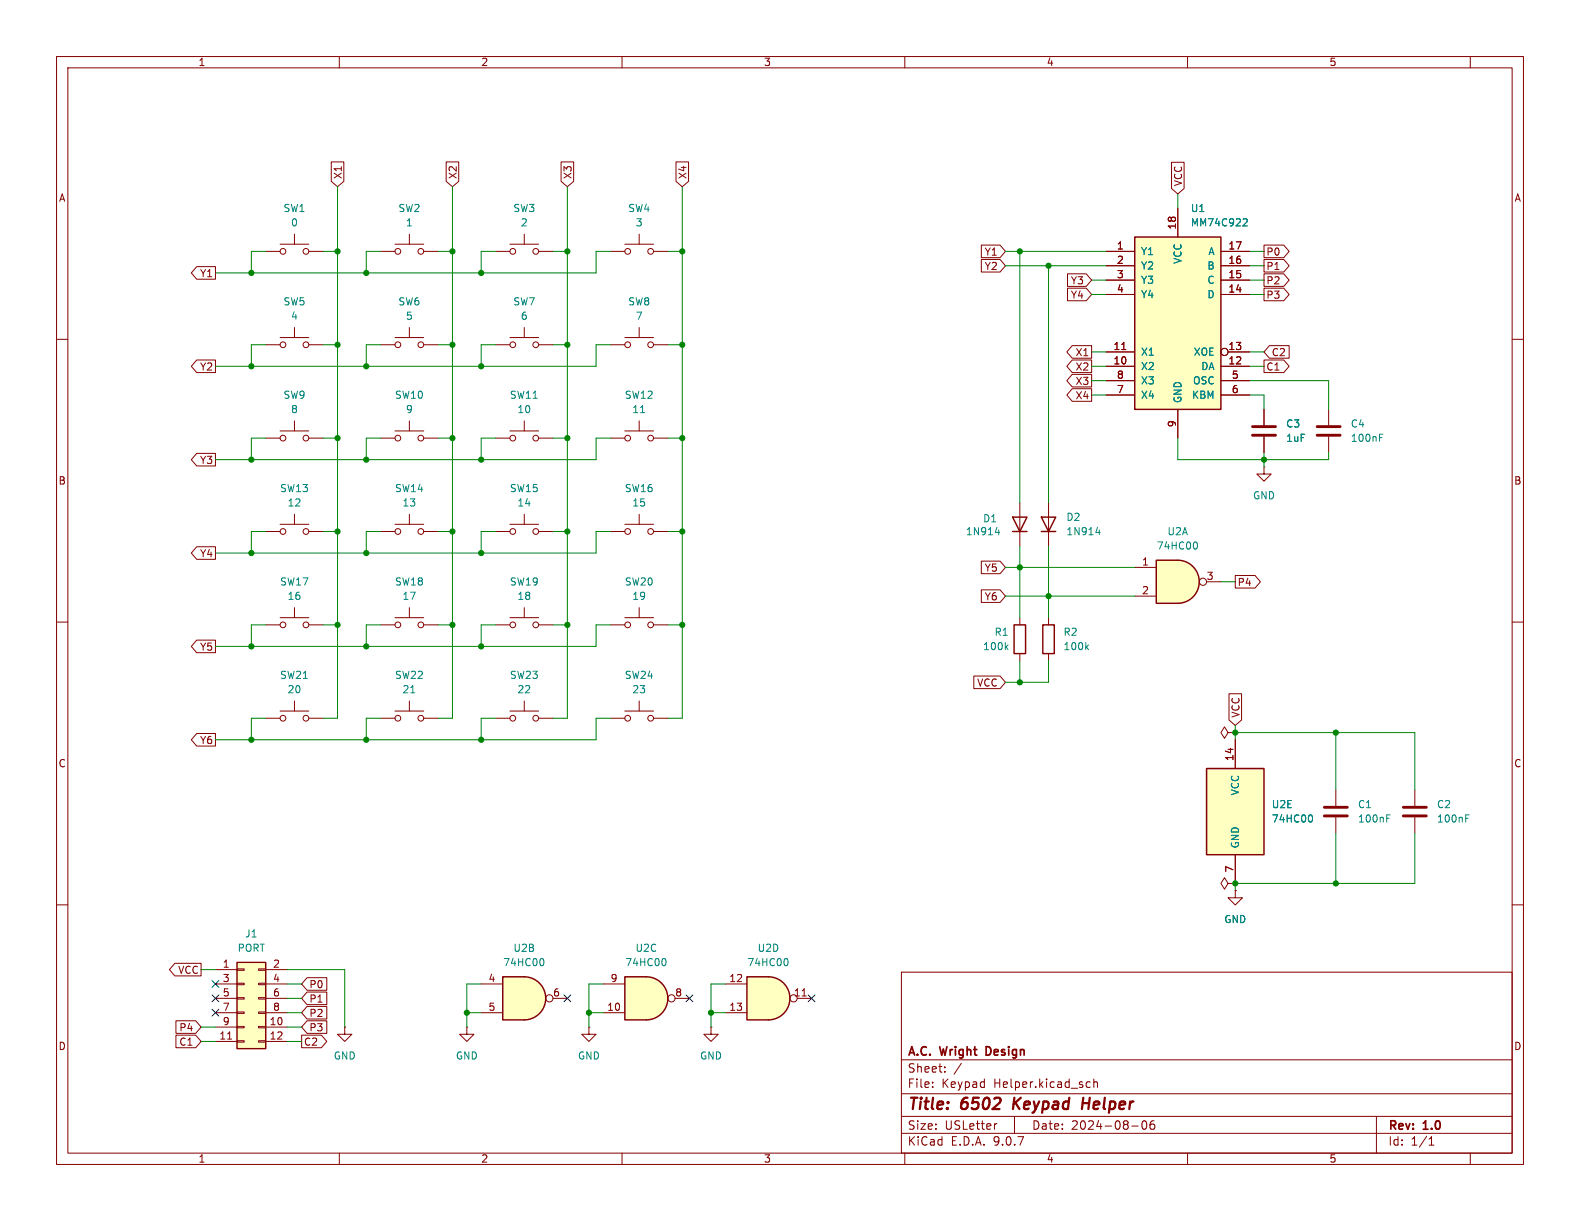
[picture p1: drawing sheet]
<svg xmlns="http://www.w3.org/2000/svg" width="279mm" height="216mm" viewBox="0 0 279 216" stroke-linecap="round" stroke-linejoin="round" font-family="sans-serif">
<g fill="none" stroke="#840000" stroke-width=".18">
<path d="M10 10h259.4v195.9h-259.4zM12 12h255.4v191.9h-255.4zM60 10v2M110 10v2M160 10v2M210 10v2M260 10v2M10 60h2M267.4 60h2M10 110h2M267.4 110h2M87.6 127h2.6"/>
<path d="M90.2 125.7h5M92.7 124v1.7M95.2 127h2.6M10 160h2M159.4 171.9h108v32h-108zM267.4 160h2M159.4 197.4h108M159.4 193.4h108M159.4 187.4h108M164.9 192.1v.2M164.9 191.4v.1M167.1 189.4v.2"/>
<path d="M167.1 188.7v.1M170 188l-1.3 1.9M176.3 198.7l-.3 .1M179.4 197.4v3M192.4 191.3l.4 .1M192.8 192.2l-.4 .1M193.4 191.4l.2-.1 .4 .1 .1 .9M193.4 190.8v1.5M200.1 199.1h1.2M202.1 198.3a.81 .81 0 0 0 .3 1.4l.2-.2 .2-.4-.2-.8M204.1 198.2a.59 .59 0 0 0-.7 .6v.6l.1 .2 .4 .1 .2-.2 .1-.5-.1-.2h-.5l-.2 .2M243.4 197.4v6.5"/>
<path d="M60 203.9v2M110 203.9v2M159.4 200.4h108M160 203.9v2M210 203.9v2M252.7 202.5h.9M252.7 201.4l.4-.4v1.5M260 203.9v2"/>
<circle cx="90.7" cy="127" r=".51"/>
<circle cx="94.7" cy="127" r=".51"/>
</g>
<path d="M179.4 194.1l-.3 2M180.5 194.1l-1.3 1.1M191.4 195.1h1.2M191.6 194.1l-.3 2" fill="none" stroke="#840000" stroke-width=".4"/>
<path d="M174.7 185.1h-.3v1.5h.3" fill="none" stroke="#840000" stroke-width=".3"/>
<path d="M41.9 170.2h5.1v15.2h-5.1z" fill="#ffffc2"/>
<path d="M41.9 170.2h5.1v15.2h-5.1z" fill="none" stroke="#840000" stroke-width=".25"/>
<g fill="none" stroke="#840000" stroke-width=".18">
<path d="M223.5 72.4v2.8M223.5 77.2v2.8M234.9 72.4v2.8M234.9 77.2v2.8M223.5 82.6v1.2h1.3l-1.3 1.3-1.3-1.3h1.3M223.5 82.6h.1M47 110.5h2.5M49.5 109.2h5.1M52.1 107.4v1.8M54.6 110.5h2.5M47 127h2.5M49.5 125.7h5.1"/>
<path d="M52.1 124v1.7M54.6 127h2.5M38.1 171.5h3.8M38.1 174h3.8M38.1 176.5h3.8M38.1 179.1h3.8M41.9 171.3h1.3v.3h-1.3zM41.9 173.9h1.3v.2h-1.3zM41.9 176.4h1.3v.3h-1.3zM41.9 178.9h1.3v.3h-1.3zM45.7 171.3h1.3v.3h-1.3zM45.7 173.9h1.3v.2h-1.3z"/>
<path d="M45.7 176.4h1.3v.3h-1.3zM45.7 178.9h1.3v.3h-1.3zM47 171.5h3.8M47 174h3.8M47 176.5h3.8M47 179.1h3.8M38.1 181.6h3.8M38.1 184.2h3.8M40.2 183.7h.8M41.9 181.5h1.3v.2h-1.3zM41.9 184h1.3v.3h-1.3zM45.7 181.5h1.3v.2h-1.3z"/>
<path d="M45.7 184h1.3v.3h-1.3zM47 181.6h3.8M47 184.2h3.8"/>
<circle cx="50" cy="110.5" r=".51"/>
<circle cx="54.1" cy="110.5" r=".51"/>
<circle cx="50" cy="127" r=".51"/>
<circle cx="54.1" cy="127" r=".51"/>
</g>
<path d="M221.5 75.4h4.1M221.5 77h4.1M232.9 75.4h4.1M232.9 77h4.1" fill="none" stroke="#840000" stroke-width=".51"/>
<path d="M244 77.4h.4M244 76.8h.6" fill="none" stroke="#008484" stroke-width=".18"/>
<path d="M200.7 41.9h15.2v30.5h-15.2z" fill="#ffffc2"/>
<path d="M200.7 41.9h15.2v30.5h-15.2z" fill="none" stroke="#840000" stroke-width=".25"/>
<g fill="none" stroke="#840000" stroke-width=".18">
<path d="M208.3 36.8v5.1M110.5 59.7h5.1M113 57.9v1.8M195.6 44.5h5.1M195.6 47h5.1M195.6 49.5h5.1M195.6 52.1h5.1M215.9 44.5h5.1M215.9 47h5.1M215.9 49.5h5.1M215.9 52.1h5.1M107.9 61h2.6"/>
<path d="M107.9 77.5h2.6M110.5 76.2h5.1M113 74.4v1.8M115.6 61h2.5M115.6 77.5h2.5M195.6 62.2h5.1M195.6 64.8h5.1M195.6 67.3h5.1M195.6 69.9h5.1M198.4 61.8h.7M208.3 72.4v5.1M215.9 64.8h5.1"/>
<path d="M215.9 67.3h5.1M215.9 69.9h5.1M217.2 62.2h3.8M61 181.6v1.3h1.2l-1.2 1.3-1.3-1.3h1.3M61 181.6h.1M82.5 181.6v1.3h1.3l-1.3 1.3-1.2-1.3h1.2M82.5 181.6h.1"/>
<circle cx="111" cy="77.5" r=".51"/>
<circle cx="111" cy="61" r=".51"/>
<circle cx="115.1" cy="77.5" r=".51"/>
<circle cx="115.1" cy="61" r=".51"/>
<circle cx="216.5" cy="62.2" r=".63"/>
</g>
<path d="M220 38.7h.4l.2 .3-.8 .9h.8M113.3 73h.7" fill="none" stroke="#008484" stroke-width=".18"/>
<path d="M92.7 172.7a3.8 3.8 0 0 1 3.8 3.8 3.8 3.8 0 0 1-3.8 3.8z" fill="#ffffc2" stroke="#ffffc2" stroke-width=".18"/>
<path d="M88.9 172.7h3.8v7.6h-3.8z" fill="#ffffc2"/>
<path d="M179.3 110.5h2.1v5.1h-2.1zM184.4 110.5h2v5.1h-2zM88.9 172.7h3.8a3.8 3.8 0 0 1 3.8 3.8 3.8 3.8 0 0 1-3.8 3.8h-3.8z" fill="none" stroke="#840000" stroke-width=".25"/>
<g fill="none" stroke="#840000" stroke-width=".18">
<path d="M87.6 44.5h2.6M90.2 59.7h5M90.2 43.2h5M92.7 41.4v1.8M92.7 57.9v1.8M95.2 44.5h2.6M87.6 61h2.6M95.2 61h2.6M180.3 109.2v1.3M180.3 115.6v1.2M185.4 109.2v1.3M185.4 115.6v1.2"/>
<path d="M217.2 129.5l-.7-1-.6 1 .6 1.1 .7-1.1h1.2M218.4 129.5h.1M236.2 139.7v2.8M250.2 139.7v2.8M236.2 144.5v2.8M250.2 144.5v2.8M85.1 174h3.8M85.1 179.1h3.8M97.8 176.5h2.5M104.1 181.6v1.3h1.3l-1.3 1.3-1.2-1.3h1.2M104.1 181.6h.1M125.7 181.6v1.3h1.3l-1.3 1.3-1.2-1.3h1.2"/>
<path d="M125.7 181.6h.1"/>
<circle cx="90.7" cy="44.5" r=".51"/>
<circle cx="94.7" cy="44.5" r=".51"/>
<circle cx="90.7" cy="61" r=".51"/>
<circle cx="94.7" cy="61" r=".51"/>
<circle cx="97.2" cy="176.5" r=".63"/>
</g>
<path d="M177.9 114.4l.4 .5M178.3 114l-.5 .5M192.1 114.4l.4 .5M192.5 114l-.5 .5M245.2 144.7h.4M245.2 144.1h.6M259.2 144.7h.4M259.2 144.1h.6M95.9 169.5a.79 .79 0 0 1 0 1.3" fill="none" stroke="#008484" stroke-width=".18"/>
<path d="M234.2 142.7h4.1M234.2 144.3h4.1M248.2 142.7h4M248.2 144.3h4" fill="none" stroke="#840000" stroke-width=".51"/>
<path d="M208.3 99.1a3.8 3.8 0 0 1 3.8 3.8 3.8 3.8 0 0 1-3.8 3.8z" fill="#ffffc2" stroke="#ffffc2" stroke-width=".18"/>
<path d="M204.5 99.1h3.8v7.6h-3.8z" fill="#ffffc2"/>
<path d="M204.5 99.1h3.8a3.8 3.8 0 0 1 3.8 3.8 3.8 3.8 0 0 1-3.8 3.8h-3.8z" fill="none" stroke="#840000" stroke-width=".25"/>
<g fill="none" stroke="#840000" stroke-width=".18">
<path d="M47 94h2.5M49.5 92.7h5.1M52.1 90.9v1.8M54.6 94h2.5M200.7 100.3h3.8M200.7 105.4h3.8M213.4 102.9h2.5"/>
<circle cx="50" cy="94" r=".51"/>
<circle cx="54.1" cy="94" r=".51"/>
<circle cx="212.7" cy="102.9" r=".63"/>
</g>
<path d="M211.4 95.8a.79 .79 0 0 1 0 1.3" fill="none" stroke="#008484" stroke-width=".18"/>
<path d="M114.3 172.7a3.8 3.8 0 0 1 3.8 3.8 3.8 3.8 0 0 1-3.8 3.8z" fill="#ffffc2" stroke="#ffffc2" stroke-width=".18"/>
<path d="M110.5 172.7h3.8v7.6h-3.8z" fill="#ffffc2"/>
<path d="M110.5 172.7h3.8a3.8 3.8 0 0 1 3.8 3.8 3.8 3.8 0 0 1-3.8 3.8h-3.8z" fill="none" stroke="#840000" stroke-width=".25"/>
<g fill="none" stroke="#840000" stroke-width=".18">
<path d="M49.5 59.7h5.1M52.1 57.9v1.8M107.9 44.5h2.6M110.5 43.2h5.1M113 41.4v1.8M115.6 44.5h2.5M47 61h2.5M54.6 61h2.5M217.2 156.2l-.7-1-.6 1 .6 1 .7-1h1.2M218.4 157.5v1.3h1.3l-1.3 1.2-1.2-1.2h1.2M218.4 157.5h.1M218.4 156.2h.1"/>
<path d="M106.7 174h3.8M106.7 179.1h3.8M119.4 176.5h2.5"/>
<circle cx="111" cy="44.5" r=".51"/>
<circle cx="115.1" cy="44.5" r=".51"/>
<circle cx="50" cy="61" r=".51"/>
<circle cx="54.1" cy="61" r=".51"/>
<circle cx="118.7" cy="176.5" r=".63"/>
</g>
<path d="M117.5 169.5a.79 .79 0 0 1 0 1.3" fill="none" stroke="#008484" stroke-width=".18"/>
<path d="M213.4 135.9h10.1v15.2h-10.1z" fill="#ffffc2"/>
<path d="M179.1 91.4h2.5l-1.3 2.6zM179.1 94h2.5M184.1 91.4h2.6l-1.3 2.6zM184.1 94h2.6M213.4 135.9h10.1v15.2h-10.1z" fill="none" stroke="#840000" stroke-width=".25"/>
<g fill="none" stroke="#840000" stroke-width=".18">
<path d="M47 44.5h2.5M49.5 43.2h5.1M52.1 41.4v1.8M54.6 44.5h2.5M67.3 44.5h2.5M69.8 43.2h5.1M69.8 59.7h5.1M72.4 41.4v1.8M72.4 57.9v1.8M74.9 44.5h2.6M47 77.5h2.5M49.5 76.2h5.1"/>
<path d="M52.1 74.4v1.8M54.6 77.5h2.5M67.3 61h2.5M74.9 61h2.6M87.6 77.5h2.6M90.2 76.2h5M92.7 74.4v1.8M95.2 77.5h2.6M87.6 94h2.6M90.2 92.7h5M92.7 90.9v1.8M95.2 94h2.6"/>
<path d="M107.9 94h2.6M110.5 92.7h5.1M113 90.9v1.8M115.6 94h2.5M180.3 88.9v7.6M185.4 88.9v7.6M67.3 110.5h2.5M69.8 109.2h5.1M72.4 107.4v1.8M74.9 110.5h2.6M87.6 110.5h2.6M90.2 109.2h5"/>
<path d="M92.7 107.4v1.8M95.2 110.5h2.6M107.9 110.5h2.6M110.5 109.2h5.1M113 107.4v1.8M115.6 110.5h2.5M218.4 130.8v5.1M218.4 151.1v5.1"/>
<circle cx="50" cy="44.5" r=".51"/>
<circle cx="54.1" cy="44.5" r=".51"/>
<circle cx="70.4" cy="44.5" r=".51"/>
<circle cx="74.4" cy="44.5" r=".51"/>
<circle cx="50" cy="77.5" r=".51"/>
<circle cx="54.1" cy="77.5" r=".51"/>
<circle cx="70.4" cy="61" r=".51"/>
<circle cx="74.4" cy="61" r=".51"/>
<circle cx="90.7" cy="77.5" r=".51"/>
<circle cx="94.7" cy="77.5" r=".51"/>
<circle cx="90.7" cy="94" r=".51"/>
<circle cx="94.7" cy="94" r=".51"/>
<circle cx="111" cy="94" r=".51"/>
<circle cx="115.1" cy="94" r=".51"/>
<circle cx="70.4" cy="110.5" r=".51"/>
<circle cx="74.4" cy="110.5" r=".51"/>
<circle cx="90.7" cy="110.5" r=".51"/>
<circle cx="94.7" cy="110.5" r=".51"/>
<circle cx="111" cy="110.5" r=".51"/>
<circle cx="115.1" cy="110.5" r=".51"/>
</g>
<path d="M176 94.1h.8M176.6 93.7v.9M193.8 94.1h.8M194.4 93.7v.9M231.8 144.1a.79 .79 0 0 1 0 1.3" fill="none" stroke="#008484" stroke-width=".18"/>
<path d="M135.9 172.7a3.8 3.8 0 0 1 3.8 3.8 3.8 3.8 0 0 1-3.8 3.8z" fill="#ffffc2" stroke="#ffffc2" stroke-width=".18"/>
<path d="M132.1 172.7h3.8v7.6h-3.8z" fill="#ffffc2"/>
<path d="M132.1 172.7h3.8a3.8 3.8 0 0 1 3.8 3.8 3.8 3.8 0 0 1-3.8 3.8h-3.8z" fill="none" stroke="#840000" stroke-width=".25"/>
<g fill="none" stroke="#840000" stroke-width=".18">
<path d="M58.6 28.6h2.2v3.5l-1.1 .9-1.1-.9zM78.9 28.6h2.2v3.5l-1.1 .9-1.1-.9zM99.2 28.6h2.2v3.5l-1.1 .9-1.1-.9zM119.5 28.6h2.3v3.5l-1.2 .9-1.1-.9zM207.2 28.7h2.2v4.6l-1.1 1-1.1-1zM208.3 36.8v5.1M34.8 47.1h3.3v2.3h-3.3l-1-1.1zM173.5 43.3h3.3l1 1.2-1 1.1h-3.3zM173.5 45.9h3.3l1 1.1-1 1.1h-3.3zM188.8 51h3.3l.9 1.1-.9 1.1h-3.3zM188.8 48.4h3.3l.9 1.1-.9 1.1h-3.3zM195.6 44.5h5.1"/>
<path d="M195.6 47h5.1M195.6 49.5h5.1M195.6 52.1h5.1M215.9 44.5h5.1M215.9 47h5.1M215.9 49.5h5.1M215.9 52.1h5.1M223.5 43.3h3.5l1 1.2-1 1.1h-3.5zM223.5 51h3.5l1 1.1-1 1.1h-3.5zM223.5 48.4h3.5l1 1.1-1 1.1h-3.5zM223.5 45.9h3.5l1 1.1-1 1.1h-3.5zM34.8 63.7h3.3v2.2h-3.3l-1-1.1z"/>
<path d="M67.3 77.5h2.5M69.8 76.2h5.1M72.4 74.4v1.8M74.9 77.5h2.6M189.6 61.1h3.4v2.2h-3.4l-.9-1.1zM189.6 63.7h3.4v2.2h-3.4l-.9-1.1zM189.6 68.7h3.4v2.3h-3.4l-.9-1.1zM189.6 66.2h3.4v2.2h-3.4l-.9-1.1zM195.6 62.2h5.1M195.6 64.8h5.1M195.6 67.3h5.1M195.6 69.9h5.1"/>
<path d="M198.4 61.8h.7M208.3 72.4v5.1M215.9 64.8h5.1M215.9 67.3h5.1M215.9 69.9h5.1M217.2 62.2h3.8M223.5 63.7h3.5l1 1.1-1 1.1h-3.5zM223.5 72.4v2.8M223.5 77.2v2.8M224.5 61.1h3.5v2.2h-3.5l-1-1.1zM34.8 80.2h3.3v2.2h-3.3l-1-1.1zM34.8 96.7h3.3v2.2h-3.3l-1-1.1z"/>
<path d="M67.3 94h2.5M69.8 92.7h5.1M72.4 90.9v1.8M74.9 94h2.6M173.5 99.2h3.3l1 1.1-1 1.1h-3.3zM34.8 113.2h3.3v2.2h-3.3l-1-1.1zM172.2 119.5h4.6l1 1.2-1 1.1h-4.6zM173.5 104.3h3.3l1 1.1-1 1.1h-3.3zM218.4 101.8h3.5l1 1.1-1 1.1h-3.5zM34.8 129.7h3.3v2.2h-3.3l-1-1.1zM67.3 127h2.5M69.8 125.7h5.1"/>
<path d="M72.4 124v1.7M74.9 127h2.6M107.9 127h2.6M110.5 125.7h5.1M113 124v1.7M115.6 127h2.5M217.3 122.7h2.3v4.6l-1.2 1-1.1-1zM218.4 129.5h.1M218.4 130.8v5.1M218.4 156.2h.1M218.4 157.5h.1M218.4 151.1v5.1"/>
<path d="M30.9 170.3h4.7v2.3h-4.7l-.9-1.1zM54.3 178h3.5v2.2h-3.5l-1-1.1zM54.3 175.4h3.5v2.2h-3.5l-1-1.1zM54.3 172.9h3.5v2.2h-3.5l-1-1.1zM128.3 174h3.8M128.3 179.1h3.8M141 176.5h2.5M141.8 176.1h.8M31.1 183h3.5l1 1.2-1 1.1h-3.5zM31.1 180.5h3.5l1 1.1-1 1.1h-3.5zM53.3 183h3.5l1 1.2-1 1.1h-3.5zM54.3 180.5h3.5v2.2h-3.5l-1-1.1z"/>
<circle cx="70.4" cy="77.5" r=".51"/>
<circle cx="74.4" cy="77.5" r=".51"/>
<circle cx="216.5" cy="62.2" r=".63"/>
<circle cx="70.4" cy="94" r=".51"/>
<circle cx="74.4" cy="94" r=".51"/>
<circle cx="70.4" cy="127" r=".51"/>
<circle cx="74.4" cy="127" r=".51"/>
<circle cx="111" cy="127" r=".51"/>
<circle cx="115.1" cy="127" r=".51"/>
<circle cx="140.3" cy="176.5" r=".63"/>
</g>
<path d="M220 38.7h.4l.2 .3-.8 .9h.8M72.6 122.5h.8M231.8 144.1a.79 .79 0 0 1 0 1.3M139.1 169.5a.79 .79 0 0 1 0 1.3" fill="none" stroke="#008484" stroke-width=".18"/>
<g fill="none" stroke="#008400" stroke-width=".18">
<path d="M59.7 33v94h-2.6M80 33v94h-2.5M100.3 33v94h-2.5M120.6 33v94h-2.5M208.3 34.3v2.5M47 44.5h-2.6v3.8M57.1 44.5h2.6M67.3 44.5h-2.5v3.8M77.5 44.5h2.5M87.6 44.5h-2.5v3.8M97.8 44.5h2.5M107.9 44.5h-2.5v3.8h-67.3"/>
<path d="M118.1 44.5h2.5M177.8 47h17.8M177.8 44.5h17.8M180.3 44.5v44.4M185.4 47v41.9M193 49.5h2.6M193 52.1h2.6M221 47h2.5M221 44.5h2.5M221 49.5h2.5M221 52.1h2.5M47 61h-2.6v3.8"/>
<path d="M47 77.5h-2.6v3.8M57.1 61h2.6M57.1 77.5h2.6M67.3 61h-2.5v3.8M67.3 77.5h-2.5v3.8M77.5 61h2.5M77.5 77.5h2.5M87.6 61h-2.5v3.8M87.6 77.5h-2.5v3.8M97.8 61h2.5M97.8 77.5h2.5M107.9 61h-2.5v3.8h-67.3"/>
<path d="M107.9 77.5h-2.5v3.8h-67.3M118.1 61h2.5M118.1 77.5h2.5M193 64.8h2.6M193 62.2h2.6M193 67.3h2.6M193 69.9h2.6M208.3 77.5v3.8h26.6v-1.3M221 64.8h2.5M221 62.2h2.5M221 67.3h13.9v5.1M221 69.9h2.5v2.5"/>
<path d="M47 94h-2.6v3.8M57.1 94h2.6M67.3 94h-2.5v3.8M77.5 94h2.5M87.6 94h-2.5v3.8M97.8 94h2.5M107.9 94h-2.5v3.8h-67.3M118.1 94h2.5M180.3 96.5v12.7M185.4 96.5v12.7M223.5 80v2.6M47 110.5h-2.6v3.8"/>
<path d="M57.1 110.5h2.6M67.3 110.5h-2.5v3.8M77.5 110.5h2.5M87.6 110.5h-2.5v3.8M97.8 110.5h2.5M107.9 110.5h-2.5v3.8h-67.3M118.1 110.5h2.5M177.8 100.3h22.9M177.8 105.4h22.9M180.3 116.8v3.9M185.4 116.8v3.9h-7.6M215.9 102.9h2.5"/>
<path d="M47 127h-2.6v3.8M67.3 127h-2.5v3.8M87.6 127h-2.5v3.8M107.9 127h-2.5v3.8h-67.3M218.4 128.3v2.5M218.4 129.5h31.8v10.2M236.2 129.5v10.2M236.2 147.3v8.9M250.2 147.3v8.9h-31.8v1.3M35.6 171.5h2.5M50.8 176.5h2.5M50.8 179.1h2.5"/>
<path d="M50.8 174h2.5M50.8 171.5h10.2v10.1M82.5 179.1h2.6M85.1 174h-2.6v7.6M104.1 179.1h2.6M106.7 174h-2.6v7.6M125.7 179.1h2.6M128.3 174h-2.6v7.6M35.6 184.2h2.5M35.6 181.6h2.5M50.8 184.2h2.5M50.8 181.6h2.5"/>
</g>
<path d="M37.5 178.5l1.2 1.2M37.5 173.4l1.2 1.2M37.5 175.9l1.2 1.2M38.7 178.5l-1.2 1.2M38.7 173.4l-1.2 1.2M38.7 175.9l-1.2 1.2M99.7 175.9l1.2 1.2M100.9 175.9l-1.2 1.2M121.3 175.9l1.2 1.2M122.5 175.9l-1.2 1.2M142.9 175.9l1.2 1.2M144.1 175.9l-1.2 1.2" fill="none" stroke="#000084" stroke-width=".18"/>
<g fill="#008400" stroke="#008400" stroke-width=".18">
<circle cx="59.7" cy="110.5" r=".46"/>
<circle cx="59.7" cy="94" r=".46"/>
<circle cx="64.8" cy="97.8" r=".46"/>
<circle cx="44.4" cy="130.8" r=".46"/>
<circle cx="44.4" cy="114.3" r=".46"/>
<circle cx="44.4" cy="97.8" r=".46"/>
<circle cx="64.8" cy="130.8" r=".46"/>
<circle cx="64.8" cy="114.3" r=".46"/>
<circle cx="59.7" cy="77.5" r=".46"/>
<circle cx="64.8" cy="81.3" r=".46"/>
<circle cx="44.4" cy="81.3" r=".46"/>
<circle cx="44.4" cy="64.8" r=".46"/>
<circle cx="80" cy="77.5" r=".46"/>
<circle cx="64.8" cy="64.8" r=".46"/>
<circle cx="64.8" cy="48.3" r=".46"/>
<circle cx="80" cy="61" r=".46"/>
<circle cx="100.3" cy="77.5" r=".46"/>
<circle cx="85.1" cy="81.3" r=".46"/>
<circle cx="85.1" cy="48.3" r=".46"/>
<circle cx="85.1" cy="64.8" r=".46"/>
<circle cx="80" cy="44.5" r=".46"/>
<circle cx="59.7" cy="61" r=".46"/>
<circle cx="59.7" cy="44.5" r=".46"/>
<circle cx="44.4" cy="48.3" r=".46"/>
<circle cx="80" cy="94" r=".46"/>
<circle cx="85.1" cy="97.8" r=".46"/>
<circle cx="80" cy="110.5" r=".46"/>
<circle cx="120.6" cy="110.5" r=".46"/>
<circle cx="104.1" cy="179.1" r=".46"/>
<circle cx="82.5" cy="179.1" r=".46"/>
<circle cx="100.3" cy="94" r=".46"/>
<circle cx="120.6" cy="77.5" r=".46"/>
<circle cx="120.6" cy="94" r=".46"/>
<circle cx="85.1" cy="114.3" r=".46"/>
<circle cx="100.3" cy="110.5" r=".46"/>
<circle cx="85.1" cy="130.8" r=".46"/>
<circle cx="125.7" cy="179.1" r=".46"/>
<circle cx="100.3" cy="61" r=".46"/>
<circle cx="100.3" cy="44.5" r=".46"/>
<circle cx="120.6" cy="61" r=".46"/>
<circle cx="120.6" cy="44.5" r=".46"/>
<circle cx="180.3" cy="44.5" r=".46"/>
<circle cx="185.4" cy="47" r=".46"/>
<circle cx="218.4" cy="156.2" r=".46"/>
<circle cx="180.3" cy="100.3" r=".46"/>
<circle cx="185.4" cy="105.4" r=".46"/>
<circle cx="236.2" cy="156.2" r=".46"/>
<circle cx="180.3" cy="120.7" r=".46"/>
<circle cx="236.2" cy="129.5" r=".46"/>
<circle cx="218.4" cy="129.5" r=".46"/>
<circle cx="223.5" cy="81.3" r=".46"/>
</g>
<g font-size="2.8" fill="#840000">
<text x="160.4" y="196.8">Title:</text>
<text x="170.1" y="196.8">6502</text>
<text x="180" y="196.8">Keypad</text>
<text x="193" y="196.8">Helper</text>
</g>
<g font-size="2.1" fill="#840000">
<text x="160.4" y="189.9">Sheet:</text>
<text x="160.4" y="187.1">A.C.</text>
<text x="166.4" y="187.1">Wright</text>
<text x="175" y="187.1">Design</text>
<text x="160.4" y="192.6">File:</text>
<text x="166.5" y="192.6">Keypad</text>
<text x="175.8" y="192.6">Helper.kicad_sch</text>
<text x="160.4" y="202.8">KiCad</text>
<text x="160.4" y="200">Size:</text>
<text x="167.1" y="200">USLetter</text>
<text x="168.1" y="202.8">E.D.A.</text>
<text x="175.7" y="202.8">9.0.7</text>
<text x="182.4" y="200">Date:</text>
<text x="189.4" y="200">2024-08-06</text>
<text x="245.4" y="200.2">Rev:</text>
<text x="245.4" y="202.8">Id:</text>
<text x="249.5" y="202.8">1/1</text>
<text x="251.8" y="200.2">1.0</text>
</g>
<g font-size="1.8" fill="#840000">
<text x="35" y="11.9">1</text>
<text x="85" y="11.9">2</text>
<text x="135" y="11.9">3</text>
<text x="185" y="11.9">4</text>
<text x="235" y="11.9">5</text>
<text x="10.3" y="35.9">A</text>
<text x="60.6" y="31.8" transform="rotate(-90 60.6 31.8)">X1</text>
<text x="81" y="31.8" transform="rotate(-90 81 31.8)">X2</text>
<text x="101.3" y="31.8" transform="rotate(-90 101.3 31.8)">X3</text>
<text x="121.6" y="31.8" transform="rotate(-90 121.6 31.8)">X4</text>
<text x="209.2" y="33" transform="rotate(-90 209.2 33)">VCC</text>
<text x="267.7" y="35.9">A</text>
<text x="208" y="40.7" transform="rotate(-90 208 40.7)">18</text>
<text x="174" y="45.4">Y1</text>
<text x="174" y="47.9">Y2</text>
<text x="197.4" y="44.2">1</text>
<text x="197.4" y="46.7">2</text>
<text x="217.1" y="44.2">17</text>
<text x="217.1" y="46.7">16</text>
<text x="223.8" y="45.4">P0</text>
<text x="223.8" y="47.9">P1</text>
<text x="35.3" y="49.2">Y1</text>
<text x="189.3" y="53">Y4</text>
<text x="189.3" y="50.5">Y3</text>
<text x="197.4" y="49.3">3</text>
<text x="197.4" y="51.8">4</text>
<text x="217.1" y="49.3">15</text>
<text x="217.1" y="51.8">14</text>
<text x="223.8" y="53">P3</text>
<text x="223.8" y="50.5">P2</text>
<text x="35.3" y="65.7">Y2</text>
<text x="190.1" y="63.2">X1</text>
<text x="190.1" y="65.7">X2</text>
<text x="196.8" y="62">11</text>
<text x="196.8" y="64.5">10</text>
<text x="217.1" y="62">13</text>
<text x="217.1" y="64.5">12</text>
<text x="223.8" y="65.7">C1</text>
<text x="224.8" y="63.2">C2</text>
<text x="190.1" y="70.8">X4</text>
<text x="190.1" y="68.3">X3</text>
<text x="197.4" y="67.1">8</text>
<text x="197.4" y="69.6">7</text>
<text x="217.7" y="67.1">5</text>
<text x="217.7" y="69.6">6</text>
<text x="208" y="75.6" transform="rotate(-90 208 75.6)">9</text>
<text x="35.3" y="82.2">Y3</text>
<text x="10.3" y="85.9">B</text>
<text x="267.7" y="85.9">B</text>
<text x="35.3" y="98.7">Y4</text>
<text x="174" y="101.3">Y5</text>
<text x="201.9" y="100.1">1</text>
<text x="174" y="106.4">Y6</text>
<text x="201.9" y="105.2">2</text>
<text x="213.3" y="102.6">3</text>
<text x="218.8" y="103.8">P4</text>
<text x="35.3" y="115.3">Y5</text>
<text x="172.7" y="121.6">VCC</text>
<text x="35.3" y="131.8">Y6</text>
<text x="219.4" y="127" transform="rotate(-90 219.4 127)">VCC</text>
<text x="10.3" y="135.9">C</text>
<text x="218.2" y="134.7" transform="rotate(-90 218.2 134.7)">14</text>
<text x="267.7" y="135.9">C</text>
<text x="218.2" y="154.4" transform="rotate(-90 218.2 154.4)">7</text>
<text x="31.4" y="172.4">VCC</text>
<text x="39.3" y="171.2">1</text>
<text x="39.3" y="173.7">3</text>
<text x="48.2" y="171.2">2</text>
<text x="48.2" y="173.7">4</text>
<text x="86.3" y="173.7">4</text>
<text x="107.9" y="173.7">9</text>
<text x="128.9" y="173.7">12</text>
<text x="39.3" y="176.3">5</text>
<text x="39.3" y="178.8">7</text>
<text x="48.2" y="176.3">6</text>
<text x="48.2" y="178.8">8</text>
<text x="54.6" y="177.5">P1</text>
<text x="54.6" y="174.9">P0</text>
<text x="86.3" y="178.8">5</text>
<text x="97.7" y="176.3">6</text>
<text x="107.3" y="178.8">10</text>
<text x="119.3" y="176.3">8</text>
<text x="128.9" y="178.8">13</text>
<text x="140.3" y="176.3">11</text>
<text x="10.3" y="185.9">D</text>
<text x="31.6" y="185.1">C1</text>
<text x="31.6" y="182.6">P4</text>
<text x="38.7" y="183.9">11</text>
<text x="39.3" y="181.4">9</text>
<text x="47.6" y="181.4">10</text>
<text x="47.6" y="183.9">12</text>
<text x="53.7" y="185.1">C2</text>
<text x="54.6" y="180">P2</text>
<text x="54.6" y="182.6">P3</text>
<text x="267.7" y="185.9">D</text>
<text x="35" y="205.8">1</text>
<text x="85" y="205.8">2</text>
<text x="135" y="205.8">3</text>
<text x="185" y="205.8">4</text>
<text x="235" y="205.8">5</text>
</g>
<g font-size="1.8" fill="#008484">
<text x="50" y="37.7">SW1</text>
<text x="51.4" y="40.2">0</text>
<text x="70.4" y="37.7">SW2</text>
<text x="71.7" y="40.2">1</text>
<text x="90.7" y="37.7">SW3</text>
<text x="92" y="40.2">2</text>
<text x="111" y="37.7">SW4</text>
<text x="112.3" y="40.2">3</text>
<text x="210.5" y="40.2">MM74C922</text>
<text x="210.5" y="37.7">U1</text>
<text x="201.7" y="45.3">Y1</text>
<text x="201.7" y="47.9">Y2</text>
<text x="209.1" y="46.8" transform="rotate(-90 209.1 46.8)">VCC</text>
<text x="213.4" y="47.9">B</text>
<text x="213.6" y="45.3">A</text>
<text x="201.7" y="50.4">Y3</text>
<text x="201.7" y="52.9">Y4</text>
<text x="213.4" y="50.4">C</text>
<text x="213.4" y="52.9">D</text>
<text x="50" y="54.2">SW5</text>
<text x="51.4" y="56.7">4</text>
<text x="70.4" y="54.2">SW6</text>
<text x="71.7" y="56.7">5</text>
<text x="90.7" y="54.2">SW7</text>
<text x="92" y="56.7">6</text>
<text x="111" y="54.2">SW8</text>
<text x="112.3" y="56.7">7</text>
<text x="201.7" y="63.1">X1</text>
<text x="201.7" y="65.6">X2</text>
<text x="211" y="63.1">XOE</text>
<text x="212.3" y="65.6">DA</text>
<text x="50" y="70.7">SW9</text>
<text x="69.7" y="70.7">SW10</text>
<text x="90.1" y="70.7">SW11</text>
<text x="110.4" y="70.7">SW12</text>
<text x="201.7" y="68.2">X3</text>
<text x="201.7" y="70.7">X4</text>
<text x="209.1" y="71.4" transform="rotate(-90 209.1 71.4)">GND</text>
<text x="210.7" y="70.7">KBM</text>
<text x="210.9" y="68.2">OSC</text>
<text x="51.4" y="73.3">8</text>
<text x="71.7" y="73.3">9</text>
<text x="91.4" y="73.3">10</text>
<text x="111.7" y="73.3">11</text>
<text x="227.3" y="75.8">C3</text>
<text x="238.8" y="75.8">C4</text>
<text x="227.3" y="78.3">1uF</text>
<text x="238.8" y="78.3">100nF</text>
<text x="49.4" y="87.2">SW13</text>
<text x="50.8" y="89.8">12</text>
<text x="69.7" y="87.2">SW14</text>
<text x="71.1" y="89.8">13</text>
<text x="90.1" y="87.2">SW15</text>
<text x="91.4" y="89.8">14</text>
<text x="110.4" y="87.2">SW16</text>
<text x="111.7" y="89.8">15</text>
<text x="221.5" y="88.5">GND</text>
<text x="170.7" y="94.8">1N914</text>
<text x="173.7" y="92.6">D1</text>
<text x="188.5" y="92.3">D2</text>
<text x="188.5" y="94.8">1N914</text>
<text x="206.4" y="94.8">U2A</text>
<text x="204.5" y="97.4">74HC00</text>
<text x="49.4" y="103.7">SW17</text>
<text x="50.8" y="106.3">16</text>
<text x="69.7" y="103.7">SW18</text>
<text x="71.1" y="106.3">17</text>
<text x="90.1" y="103.7">SW19</text>
<text x="91.4" y="106.3">18</text>
<text x="110.4" y="103.7">SW20</text>
<text x="111.7" y="106.3">19</text>
<text x="175.8" y="112.6">R1</text>
<text x="188" y="112.6">R2</text>
<text x="173.7" y="115.2">100k</text>
<text x="188" y="115.2">100k</text>
<text x="49.4" y="120.2">SW21</text>
<text x="50.8" y="122.8">20</text>
<text x="69.7" y="120.2">SW22</text>
<text x="71.1" y="122.8">21</text>
<text x="90.1" y="120.2">SW23</text>
<text x="91.4" y="122.8">22</text>
<text x="110.4" y="120.2">SW24</text>
<text x="111.7" y="122.8">23</text>
<text x="219.3" y="140.7" transform="rotate(-90 219.3 140.7)">VCC</text>
<text x="224.8" y="143.1">U2E</text>
<text x="240" y="143.1">C1</text>
<text x="254" y="143.1">C2</text>
<text x="224.8" y="145.6">74HC00</text>
<text x="240" y="145.6">100nF</text>
<text x="254" y="145.6">100nF</text>
<text x="219.3" y="150.1" transform="rotate(-90 219.3 150.1)">GND</text>
<text x="43.3" y="166">J1</text>
<text x="216.4" y="163.4">GND</text>
<text x="41.9" y="168.5">PORT</text>
<text x="88.9" y="171">74HC00</text>
<text x="90.7" y="168.5">U2B</text>
<text x="110.5" y="171">74HC00</text>
<text x="112.3" y="168.5">U2C</text>
<text x="132.1" y="171">74HC00</text>
<text x="133.9" y="168.5">U2D</text>
<text x="58.9" y="187.6">GND</text>
<text x="80.5" y="187.6">GND</text>
<text x="102.1" y="187.6">GND</text>
<text x="123.7" y="187.6">GND</text>
</g>
</svg>
